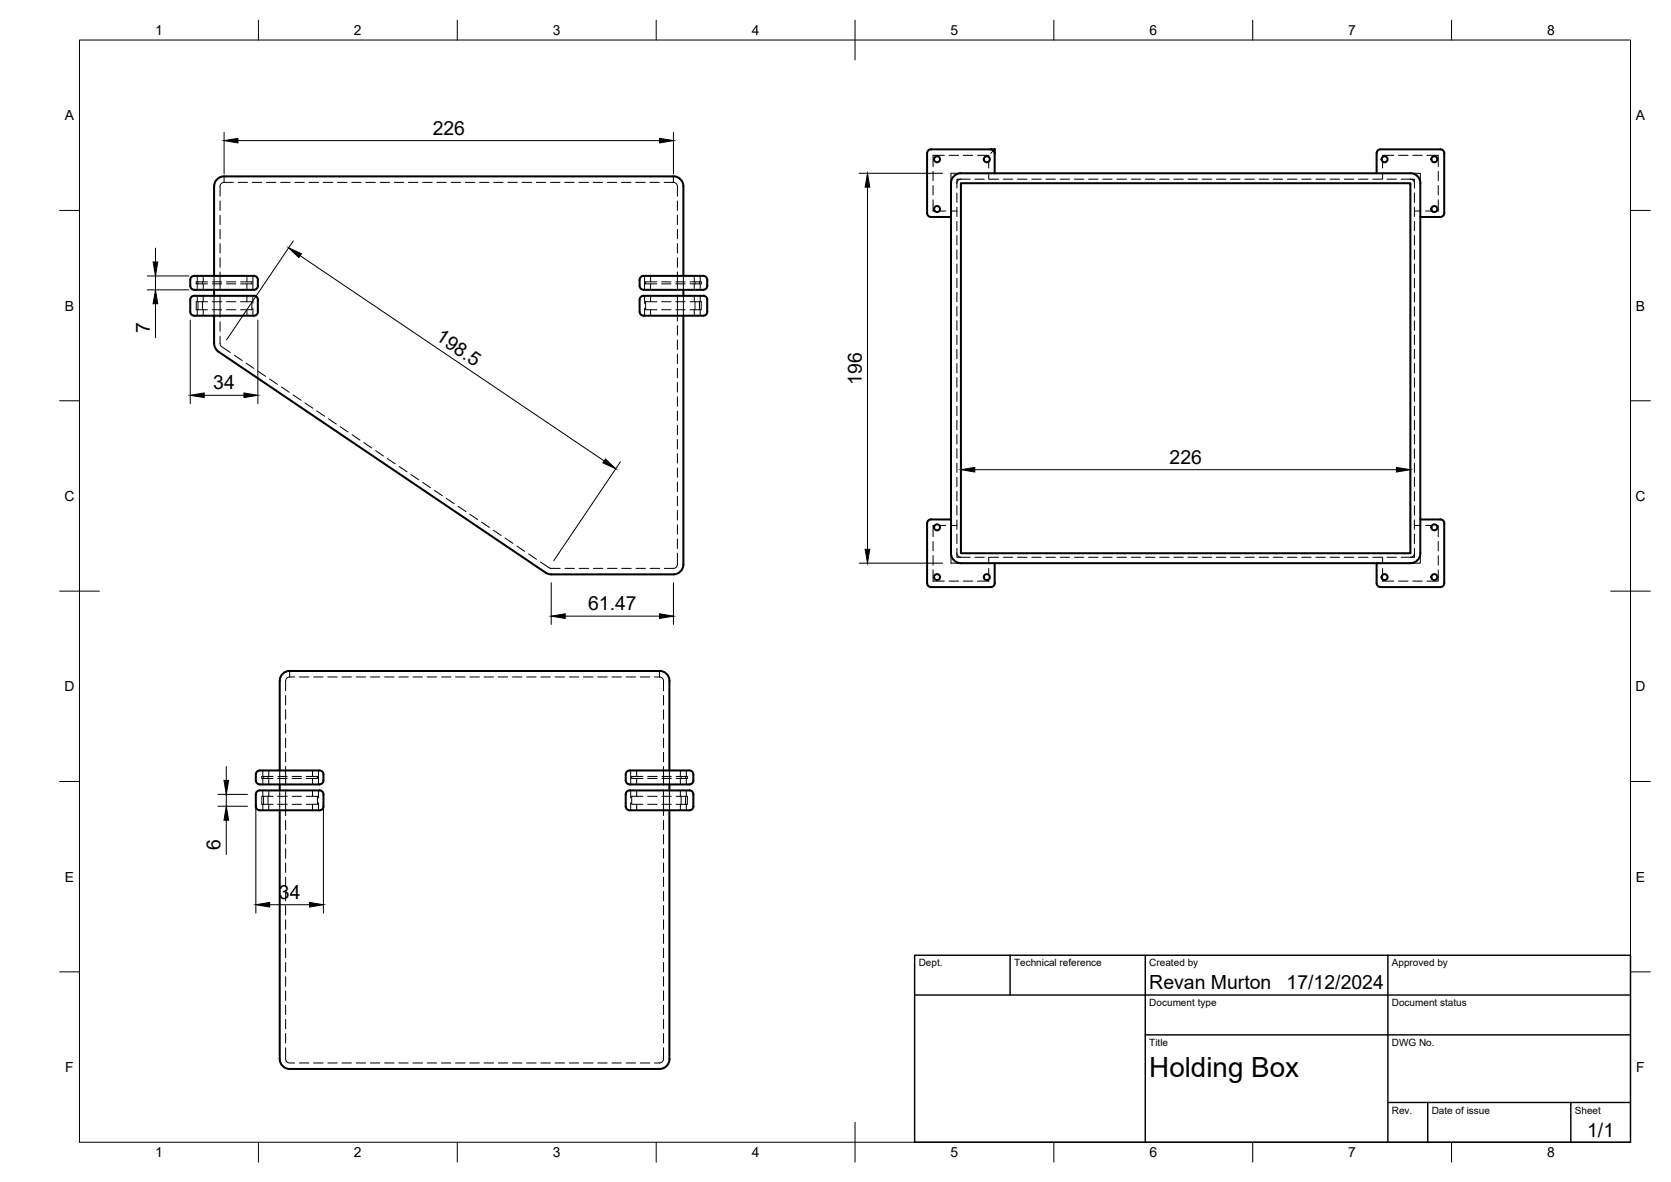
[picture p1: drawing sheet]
<svg xmlns="http://www.w3.org/2000/svg" width="420mm" height="297mm" viewBox="0 0 420 297" stroke-linecap="round" stroke-linejoin="round" font-family="sans-serif">
<!-- layer: Hidden -->
<g fill="none" stroke="#000" stroke-width=".25">
<path d="M237.4 39h-2.8v2.9M238.6 39h2.4M242.2 39h2.4M245.8 39h2.8v.5M249.8 37.8l-.7 .7M350.5 39h-2.9v.5M351.7 39h2.3M355.2 39h2.4M358.8 39h2.8v2.9M55.3 50.5v2.4M55.3 54.1v2.4M55.3 57.6v2.4"/>
<path d="M56.3 45.8a1 1 0 0 0-1 1v2.5M56.3 45.8h2.4M56.3 44.3v1.5M59.9 45.8h2.3M63.4 45.8h2.4M67 45.8h2.4M70.6 45.8h2.3M74.1 45.8h2.4M77.7 45.8h2.4M81.3 45.8h2.4M84.9 45.8h2.3M88.4 45.8h2.4"/>
<path d="M92 45.8h2.4M95.6 45.8h2.3M99.1 45.8h2.4M102.7 45.8h2.4M106.3 45.8h2.4M109.9 45.8h2.3M113.4 45.8h2.4M117 45.8h2.4M120.6 45.8h2.4M124.1 45.8h2.4M127.7 45.8h2.4M131.3 45.8h2.4"/>
<path d="M134.9 45.8h2.3M138.4 45.8h2.4M142 45.8h2.4M145.6 45.8h2.4M149.1 45.8h2.4M152.7 45.8h2.4M156.3 45.8h2.4M159.9 45.8h2.3M163.4 45.8h2.4M167 45.8h2.3M169.3 45.8a1 1 0 0 1 1 1v2.5M169.3 44.3v1.5"/>
<path d="M170.3 50.5v2.4M170.3 54.1v2.4M170.3 57.6v2.4M234.6 50.2v2.8h.5M234.6 43.1v2.3M234.6 46.6v2.4M236.2 53h1.6M239 53h1.6M240.6 46v1.3M240.6 48.5v2.4M240.6 52.1v2.3M240.6 55.6v2.4"/>
<path d="M240.6 59.2v2.4M241.6 45h-1v1M241.6 45a1.01 1.01 0 0 0-1 1M241.6 45h2.3M241.6 43.5h-2.5v2.5M245.1 45h2.4M248.6 40.6v1.6M248.6 43.4v1.6M248.7 45h2.4M252.3 45h2.4M255.8 45h2.4M259.4 45h2.4"/>
<path d="M263 45h2.4M266.6 45h2.3M270.1 45h2.4M273.7 45h2.4M277.3 45h2.4M280.9 45h2.3M284.4 45h2.4M288 45h2.4M291.6 45h2.4M295.1 45h2.4M298.7 45h2.4M302.3 45h2.4"/>
<path d="M305.9 45h2.4M309.4 45h2.4M313 45h2.4M316.6 45h2.4M320.1 45h2.4M323.7 45h2.4M327.3 45h2.4M330.9 45h2.3M334.4 45h2.4M338 45h2.4M341.6 45h2.4M345.2 45h2.3"/>
<path d="M347.6 40.6v1.6M347.6 43.4v1.6M348.7 45h2.4M352.3 45h2.3M354.6 45h1v1M354.6 45a1 1 0 0 1 1 1M354.6 43.5h2.5v2.5M355.6 53h1.7M355.6 46v1.3M355.6 48.5v2.4M355.6 52.1v2.3M355.6 55.6v2.4"/>
<path d="M355.6 59.2v2.4M358.5 53h1.6M361.6 50.2v2.8h-.4M361.6 43.1v2.3M361.6 46.6v2.4M49.6 69.3v1.5M49.6 71.3v1.5M49.6 74.3v1.5M49.6 77.8v1.5M49.8 70.8v.5M49.8 75.8v2M50.9 70.8v.5"/>
<path d="M50.9 75.8v2M51.1 69.3v1.5M51.1 71.3v1.5M51.1 74.3v1.5M51.1 77.8v1.5M52.2 70.8h-2.9v.5h2.9M52.2 75.8h-2.9v2h2.9M53.4 71.3h2.3M53.4 77.8h2.3M53.4 70.8h2.3M53.4 75.8h2.3M53.8 74.3v5"/>
<path d="M53.8 69.3v3.5M55.3 61.2v2.4M55.3 64.8v2.4M55.3 68.4v4.6M55.3 74.2v5.5M56.9 71.3h2.4M56.9 77.8h2.4M56.9 70.8h2.4M56.9 75.8h2.4M60.5 70.8h2.8v.5h-2.8M60.5 75.8h2.8v2h-2.8M62.1 69.3v1.5"/>
<path d="M62.1 71.3v1.5M62.1 74.3v1.5M62.1 77.8v1.5M63.6 69.3v3.5M63.6 74.3v1.9M63.6 77.4v1.9M162.1 69.3v3.5M162.1 74.3v1.9M162.1 77.4v1.9M163.6 69.3v1.5M163.6 71.3v1.5M163.6 74.3v1.5"/>
<path d="M163.6 77.8v1.5M165.2 70.8h-2.9v.5h2.9M165.2 75.8h-2.9v2h2.9M166.3 71.3h2.4M166.3 77.8h2.4M166.3 70.8h2.4M166.3 75.8h2.4M169.9 71.3h2.4M169.9 77.8h2.4M169.9 70.8h2.4M169.9 75.8h2.4M170.3 74.2v6.5"/>
<path d="M170.3 61.2v2.4M170.3 64.8v2.4M170.3 68.4v4.6M171.8 74.3v5M171.8 69.3v3.5M173.5 70.8h2.8v.5h-2.8M173.5 75.8h2.8v2h-2.8M174.6 69.3v1.5M174.6 71.3v1.5M174.6 74.3v1.5M174.6 77.8v1.5M174.8 70.8v.5"/>
<path d="M174.8 75.8v2M175.9 70.8v.5M175.9 75.8v2M176.1 69.3v1.5M176.1 71.3v1.5M176.1 74.3v1.5M176.1 77.8v1.5M240.6 62.8v2.4M240.6 66.3v2.4M240.6 69.9v2.4M240.6 73.5v2.4M240.6 77.1v2.3"/>
<path d="M355.6 62.8v2.4M355.6 66.3v2.4M355.6 69.9v2.4M355.6 73.5v2.4M355.6 77.1v2.3M55.3 84.5v1.8l.2 .6 2.4 1.7M55.3 80.9v2.4M58.9 89.3l2 1.3M61.9 91.3l1.9 1.3M64.8 93.3l2 1.3M67.8 95.3l2 1.3M70.8 97.2l1.9 1.4"/>
<path d="M73.7 99.3l2 1.3M170.3 81.9v2.3M170.3 85.4v2.4M170.3 89v2.4M170.3 92.6v2.4M170.3 96.1v2.4M170.3 99.7v2.4M240.6 80.6v2.4M240.6 84.2v2.4M240.6 87.8v2.4M240.6 91.3v2.4M240.6 94.9v2.4"/>
<path d="M240.6 98.5v2.4M355.6 80.6v2.4M355.6 84.2v2.4M355.6 87.8v2.4M355.6 91.3v2.4M355.6 94.9v2.4M355.6 98.5v2.4M76.7 101.2l2 1.4M79.6 103.3l2 1.3M82.6 105.2l2 1.4M85.6 107.2l1.9 1.4M88.5 109.2l2 1.4"/>
<path d="M91.5 111.2l2 1.4M94.4 113.2l2 1.4M97.4 115.2l2 1.4M100.4 117.2l1.9 1.4M103.3 119.2l2 1.4M170.3 103.3v2.4M170.3 106.9v2.3M170.3 110.4v2.4M170.3 114v2.4M170.3 117.6v2.4M240.6 102.1v2.3M240.6 105.6v2.4"/>
<path d="M240.6 109.2v2.4M240.6 112.8v2.4M240.6 116.4v2.3M240.6 119.9v2.4M355.6 102.1v2.3M355.6 105.6v2.4M355.6 109.2v2.4M355.6 112.8v2.4M355.6 116.4v2.3M355.6 119.9v2.4M106.3 121.2l1.9 1.4M109.2 123.2l2 1.4"/>
<path d="M112.2 125.2l2 1.4M115.2 127.2l1.9 1.4M118.1 129.2l2 1.4M121.1 131.2l2 1.4M124 133.2l2 1.4M127 135.2l2 1.4M130 137.2l1.9 1.4M132.9 139.2l2 1.4M170.3 139v2.8a1 1 0 0 1-1 1h-2.3M170.3 121.1v2.4M170.3 124.7v2.4M170.3 128.3v2.4"/>
<path d="M170.3 131.9v2.3M170.3 135.4v2.4M234.6 136.1v2.3M234.6 139.6v2.4M235.1 132h-.5v2.9M236.2 132h1.6M239 132h1.6M239.1 139v2.5h2.5M240.6 139v1h1M240.6 139a1.04 1.04 0 0 0 1 1M240.6 123.5v2.4M240.6 127.1v2.3"/>
<path d="M240.6 130.6v2.4M240.6 134.2v2.4M240.6 137.8v1.2M355.6 137.8v2.2h-3.3M355.6 139a1.04 1.04 0 0 1-1 1M355.6 132h1.7M355.6 123.5v2.4M355.6 127.1v2.3M355.6 130.6v2.4M355.6 134.2v2.4M357.1 139v2.5h-2.5M358.5 132h1.6"/>
<path d="M361.2 132h.4v2.9M361.6 136.1v2.3M361.6 139.6v2.4M135.9 141.2l2.4 1.6h2.6M142 142.8h2.4M145.6 142.8h2.4M149.2 142.8h2.4M152.8 142.8h2.4M156.3 142.8h2.4M159.9 142.8h2.4M163.5 142.8h2.4M234.6 143.2v2.8h2.8"/>
<path d="M238.6 146h2.4M241.6 140h2.3M242.2 146h2.4M245.1 140h2.4M248.6 140v1.7M248.6 142.9v1.6M248.6 145.6v.4h-2.8M248.7 140h2.4M252.3 140h2.4M255.8 140h2.4M259.4 140h2.4M263 140h2.4"/>
<path d="M266.6 140h2.3M270.1 140h2.4M273.7 140h2.4M277.3 140h2.4M280.9 140h2.3M284.4 140h2.4M288 140h2.4M291.6 140h2.4M295.1 140h2.4M298.7 140h2.4M302.3 140h2.4M305.9 140h2.4"/>
<path d="M309.4 140h2.4M313 140h2.4M316.6 140h2.4M320.1 140h2.4M323.7 140h2.4M327.3 140h2.4M330.9 140h2.3M334.4 140h2.4M338 140h2.4M341.6 140h2.4M345.2 140h2.3M347.6 140v1.7"/>
<path d="M347.6 142.9v1.6M347.6 145.6v.4h2.9M348.7 140h2.4M351.7 146h2.3M355.2 146h2.4M361.6 143.2v2.8h-2.8M71.8 174.8v2.4M71.8 178.4v2.3M72.8 170.1a1.01 1.01 0 0 0-1 1v2.5M72.8 170.1h1.3M72.8 168.6v1.5M75.3 170.1h2.4"/>
<path d="M78.8 170.1h2.4M82.4 170.1h2.4M86 170.1h2.4M89.6 170.1h2.3M93.1 170.1h2.4M96.7 170.1h2.4M100.3 170.1h2.4M103.8 170.1h2.4M107.4 170.1h2.4M111 170.1h2.4M114.6 170.1h2.3M118.1 170.1h2.4"/>
<path d="M121.7 170.1h2.4M125.3 170.1h2.4M128.9 170.1h2.3M132.4 170.1h2.4M136 170.1h2.4M139.6 170.1h2.3M143.2 170.1h2.3M146.7 170.1h2.4M150.3 170.1h2.4M153.9 170.1h2.3M157.4 170.1h2.4M161 170.1h2.4"/>
<path d="M164.6 170.1h1.2M165.8 170.1a1 1 0 0 1 1 1v2.5M165.8 168.6v1.5M166.8 174.8v2.4M166.8 178.4v2.3M66.1 193.6v1.5M66.1 195.6v1.5M66.1 198.6v1.5M66.3 195.1v.5M67.4 195.1v.5M67.6 193.6v1.5M67.6 195.6v1.5"/>
<path d="M67.6 198.6v1.5M68.7 195.1h-2.9v.5h2.9M69.8 195.6h2.4M69.8 195.1h2.4M70.3 198.6v5M70.3 193.6v3.5M71.8 181.9v2.4M71.8 185.5v2.4M71.8 189.1v2.4M71.8 192.6v4.7M71.8 198.5v6.5M73.4 195.6h2.4"/>
<path d="M73.4 195.1h2.4M77 195.1h2.8v.5h-2.8M78.6 193.6v1.5M78.6 195.6v1.5M78.6 198.6v1.5M80.1 193.6v3.5M80.1 198.6v1.9M158.6 193.6v3.5M158.6 198.6v1.9M160.1 193.6v1.5M160.1 195.6v1.5M160.1 198.6v1.5"/>
<path d="M161.6 195.1h-2.8v.5h2.8M162.9 195.6h2.3M162.9 195.1h2.3M166.4 195.6h2.4M166.4 195.1h2.4M166.8 181.9v2.4M166.8 185.5v2.4M166.8 189.1v2.4M166.8 192.6v4.7M166.8 198.5v6.5M168.3 198.6v5M168.3 193.6v3.5"/>
<path d="M170 195.1h2.8v.5h-2.8M171.1 193.6v1.5M171.1 195.6v1.5M171.1 198.6v1.5M171.3 195.1v.5M172.4 195.1v.5M172.6 193.6v1.5M172.6 195.6v1.5M172.6 198.6v1.5M66.1 202.1v1.5M66.3 200.1v2M67.4 200.1v2"/>
<path d="M67.6 202.1v1.5M68.7 200.1h-2.9v2h2.9M69.8 200.1h2.4M69.8 202.1h2.4M71.8 206.1v2.4M71.8 209.7v2.4M71.8 213.3v2.4M71.8 216.9v2.4M73.4 200.1h2.4M73.4 202.1h2.4M77 200.1h2.8v2h-2.8M78.6 202.1v1.5"/>
<path d="M80.1 201.7v1.9M158.6 201.7v1.9M160.1 202.1v1.5M161.6 200.1h-2.8v2h2.8M162.9 200.1h2.3M162.9 202.1h2.3M166.4 200.1h2.4M166.4 202.1h2.4M166.8 206.1v2.4M166.8 209.7v2.4M166.8 213.3v2.4M166.8 216.9v2.4"/>
<path d="M170 200.1h2.8v2h-2.8M171.1 202.1v1.5M171.3 200.1v2M172.4 200.1v2M172.6 202.1v1.5M71.8 220.4v2.4M71.8 224v2.4M71.8 227.6v2.4M71.8 231.1v2.4M71.8 234.7v2.4M71.8 238.3v2.4M166.8 220.4v2.4"/>
<path d="M166.8 224v2.4M166.8 227.6v2.4M166.8 231.1v2.4M166.8 234.7v2.4M166.8 238.3v2.4M71.8 241.9v2.3M71.8 245.4v2.4M71.8 249v2.4M71.8 252.6v2.4M71.8 256.2v2.3M71.8 259.7v2.4M166.8 241.9v2.3"/>
<path d="M166.8 245.4v2.4M166.8 249v2.4M166.8 252.6v2.4M166.8 256.2v2.3M166.8 259.7v2.4M71.8 263.3v2.8a1.01 1.01 0 0 0 1 1h1.3M75.3 267.1h2.4M78.8 267.1h2.4M82.4 267.1h2.4M86 267.1h2.4M89.6 267.1h2.3M93.1 267.1h2.4"/>
<path d="M96.7 267.1h2.4M100.3 267.1h2.4M103.8 267.1h2.4M107.4 267.1h2.4M111 267.1h2.4M114.6 267.1h2.3M118.1 267.1h2.4M121.7 267.1h2.4M125.3 267.1h2.4M128.9 267.1h2.3M132.4 267.1h2.4M136 267.1h2.4"/>
<path d="M139.6 267.1h2.3M143.2 267.1h2.3M146.7 267.1h2.4M150.3 267.1h2.4M153.9 267.1h2.3M157.4 267.1h2.4M161 267.1h2.4M166.8 263.3v2.8a1 1 0 0 1-1 1h-1.2"/>
</g>
<!-- layer: Visible -->
<g fill="none" stroke="#000" stroke-width=".51">
<path d="M249.1 37.5a1.01 1.01 0 0 1 1 1M249.8 37.8l.3-.3v1M250.1 37.5h-16a1.01 1.01 0 0 0-1 1v15a1.01 1.01 0 0 0 1 1h5M250.1 38.5v5M53.8 46.8v22.5M56.3 44.3h113M56.4 44.3a2.51 2.51 0 0 0-2.6 2.5M169.3 44.3a2.51 2.51 0 0 1 2.5 2.5v22.5M241.6 46h113v93h-113zM241.6 43.5h113M241.6 43.5a2.51 2.51 0 0 0-2.5 2.5v93a2.51 2.51 0 0 0 2.5 2.5h113M346.1 43.5v-5a.97 .97 0 0 1 1-1h15.1a.97 .97 0 0 1 .9 1l.1 15a1.01 1.01 0 0 1-1 1h-5.1"/>
<path d="M354.6 43.5a2.51 2.51 0 0 1 2.5 2.5M357.1 46v93M47.8 75.3v3a1.01 1.01 0 0 0 1 1h15a1.01 1.01 0 0 0 1.1-1M47.8 71.8a1.01 1.01 0 0 0 1 1M48.8 74.3h15M48.8 72.8h15M48.8 74.3a1.01 1.01 0 0 0-1 1M53.8 72.8v1.5M53.8 79.3v7M63.8 74.3a1.01 1.01 0 0 1 1.1 1M64.8 70.3v1.5M64.8 75.3v3"/>
<path d="M64.9 71.8a1.01 1.01 0 0 1-1.1 1M64.9 70.3a1.01 1.01 0 0 0-1.1-1h-15a1.01 1.01 0 0 0-1 1v1.5M160.8 71.8a1.01 1.01 0 0 0 1 1M160.8 75.3v3a1.01 1.01 0 0 0 1 1h15a1.01 1.01 0 0 0 1-1v-3M160.8 71.8v-1.5a1.01 1.01 0 0 1 1-1h15a1.01 1.01 0 0 1 1 1v1.5M161.8 74.3h15M161.8 72.8h15M161.8 74.3a1.01 1.01 0 0 0-1 1M171.8 72.8v1.5M171.8 79.3v62.5M176.8 74.3a1.01 1.01 0 0 1 1 1M177.8 71.8a1.01 1.01 0 0 1-1 1"/>
<path d="M53.8 86.3l.2 1 1 1.1 82.2 55.5M233.1 131.5v15a1.01 1.01 0 0 0 1 1h15a1.01 1.01 0 0 0 1-1v-5M234.1 130.5h5M234.1 130.5a1.01 1.01 0 0 0-1 1M357.1 130.5h5M357.1 139a2.51 2.51 0 0 1-2.5 2.5M362.2 130.5a1.01 1.01 0 0 1 1 1M363.1 131.5l.1 15a1.01 1.01 0 0 1-1.1 1h-15a1.01 1.01 0 0 1-1-1v-5M137.2 143.9l1.4 .4h30.7M171.8 141.8a2.51 2.51 0 0 1-2.5 2.5M64.6 193.9l.7-.3h15a.97 .97 0 0 1 1 1v1.5a1.01 1.01 0 0 1-1 1h-15a1.01 1.01 0 0 1-1-1v-1.5zM70.3 193.6v-22.5a2.48 2.48 0 0 1 2.5-2.5h93a2.51 2.51 0 0 1 2.5 2.5v22.5"/>
<path d="M70.3 197.1v1.5M168.3 197.1v1.5M173.3 198.6h-15a1.01 1.01 0 0 0-1 1v3M173.3 193.6h-15a1.01 1.01 0 0 0-1 1v1.5a1.01 1.01 0 0 0 1 1h15M173.3 198.6a1.01 1.01 0 0 1 1 1M173.3 193.6a1.01 1.01 0 0 1 1 1M174.3 194.6v1.5M174.3 199.6v3M174.3 196.1a1.01 1.01 0 0 1-1 1M64.3 202.6v-3a.97 .97 0 0 1 1-1h15a1.01 1.01 0 0 1 1 1v3M64.3 202.6a1.01 1.01 0 0 0 1 1h15a1.01 1.01 0 0 0 1-1M70.3 203.6v62.5a2.51 2.51 0 0 0 2.5 2.5h93a2.51 2.51 0 0 0 2.5-2.5v-62.5"/>
<path d="M157.3 202.6a1.01 1.01 0 0 0 1 1h15M174.3 202.6a1.01 1.01 0 0 1-1 1"/>
<circle cx="235.6" cy="40" r=".75"/>
<circle cx="235.6" cy="52.5" r=".75"/>
<circle cx="248.1" cy="40" r=".75"/>
<circle cx="348.1" cy="40" r=".75"/>
<circle cx="360.6" cy="52.5" r=".75"/>
<circle cx="360.6" cy="40" r=".75"/>
<circle cx="235.6" cy="132.5" r=".75"/>
<circle cx="360.6" cy="132.5" r=".75"/>
<circle cx="235.6" cy="145" r=".75"/>
<circle cx="248.1" cy="145" r=".75"/>
<circle cx="348.1" cy="145" r=".75"/>
<circle cx="360.6" cy="145" r=".75"/>
</g>
<!-- layer: BORDER -->
<g fill="none" stroke="#000" stroke-width=".25">
<path d="M20 10.1h390v276.9h-390zM65 5.1v5M115 5.1v5M165 5.1v5M215 5.1v10M265 5.1v5M315 5.1v5M365 5.1v5M15 52.9h5M410 52.9h5M15 100.7h5M410 100.7h5"/>
<path d="M15 148.6h10M405 148.6h10M15 196.4h5M410 196.4h5M15 244.2h5M410 244.2h5M65 287v5M115 287v5M165 287v5M215 282.1v9.9M265 287v5M315 287v5"/>
<path d="M365 287v5"/>
</g>
<!-- layer: TITLEBLOCK -->
<path d="M230 240.1h180v46.9h-180zM230 250h180M254 240.1v9.9M288 240.1v46.9M349 240.1v46.9M288 260.1h122M349 277.1h61M359 277.1v9.9M395 277.1v9.9" fill="none" stroke="#000" stroke-width=".36"/>
<!-- layer: FD_Dimensions -->
<g fill="none" stroke="#000" stroke-width=".25">
<path d="M56.3 33.2v10.5M59.8 35.3h106M169.3 33.2v10.5M216 43.5h21M218.1 47v91M37 69.3h10.5M37 72.8h10.5M39.1 62.3v3.5M39.1 69.3v3.5M39.1 76.3v8.6M73.7 60.5l-16.7 24.9M75.5 64.2l76.4 51.7"/>
<path d="M47.8 80.4v21M51.4 99.3h9.9M64.8 80.4v21M156 116.1l-16.8 24.8M241.6 115.9v21M245.1 118h106M354.6 115.9v21M138.6 146.4v10.5M142.1 154.8h23.7M169.3 146.4v10.5M216 141.5h21M54.8 199.6h7.4"/>
<path d="M56.9 192.6v3.5M56.9 199.6v3M54.8 202.6h7.4M56.9 206.1v8.6M64.3 201.7v27.8M81.3 201.7v27.8M67.8 227.4h10"/>
</g>
<g fill="#000" stroke="#000" stroke-width=".25">
<path d="M56.3 35.3l3.5-.5v1.1zM165.8 34.8l3.5 .5-3.5 .6zM218.1 43.5l.6 3.5h-1.2zM38.5 65.8h1.2l-.6 3.5zM39.1 72.8l.6 3.5h-1.2zM72.6 62.3l3.2 1.5-.7 .9zM47.8 99.3l3.6-.6v1.2zM61.3 98.7l3.5 .6-3.5 .6zM152.3 115.4l2.5 2.4-3.2-1.5zM241.6 118l3.5-.5v1.1zM351.1 117.5l3.5 .5-3.5 .6zM217.5 138h1.2l-.6 3.5z"/>
<path d="M138.6 154.8l3.5-.6v1.2zM165.8 154.2l3.5 .6-3.5 .6zM56.3 196.1h1.2l-.6 3.5zM56.9 202.6l.6 3.5h-1.2zM64.3 227.4l3.5-.6v1.2zM77.8 226.8l3.5 .6-3.5 .6z"/>
</g>
<text font-size="7" x="289" y="270.6">Holding Box</text>
<g font-size="4.9">
<text x="108.8" y="33.9">226</text>
<text x="37.7" y="83.7" transform="rotate(-90 37.7 83.7)">7</text>
<text x="109.3" y="85.3" transform="rotate(34 109.3 85.3)">198.5</text>
<text x="53.6" y="97.9">34</text>
<text x="216.7" y="96.8" transform="rotate(-90 216.7 96.8)">196</text>
<text x="294.1" y="116.6">226</text>
<text x="147.9" y="153.4">61.47</text>
<text x="55.4" y="213.5" transform="rotate(-90 55.4 213.5)">6</text>
<text x="70.1" y="225.9">34</text>
<text x="289" y="248.5">Revan Murton</text>
<text x="323.5" y="248.5">17/12/2024</text>
<text x="399.1" y="285.7">1/1</text>
</g>
<g font-size="3.5">
<text x="39" y="8.8">1</text>
<text x="89" y="8.8">2</text>
<text x="139" y="8.8">3</text>
<text x="189" y="8.8">4</text>
<text x="239" y="8.8">5</text>
<text x="289" y="8.8">6</text>
<text x="339" y="8.8">7</text>
<text x="389" y="8.8">8</text>
<text x="16.3" y="30.2">A</text>
<text x="411.3" y="30.2">A</text>
<text x="16.3" y="78">B</text>
<text x="411.3" y="78">B</text>
<text x="16.2" y="125.9">C</text>
<text x="411.2" y="125.9">C</text>
<text x="16.2" y="173.7">D</text>
<text x="411.2" y="173.7">D</text>
<text x="16.3" y="221.6">E</text>
<text x="411.3" y="221.6">E</text>
<text x="16.4" y="269.4">F</text>
<text x="411.4" y="269.4">F</text>
<text x="39" y="290.8">1</text>
<text x="89" y="290.8">2</text>
<text x="139" y="290.8">3</text>
<text x="189" y="290.8">4</text>
<text x="239" y="290.8">5</text>
<text x="289" y="290.8">6</text>
<text x="339" y="290.8">7</text>
<text x="389" y="290.8">8</text>
</g>
<g font-size="2.5">
<text x="231" y="242.9">Dept.</text>
<text x="255" y="242.9">Technical reference</text>
<text x="289" y="242.9">Created by</text>
<text x="350" y="242.9">Approved by</text>
<text x="289" y="252.8">Document type</text>
<text x="350" y="252.8">Document status</text>
<text x="289" y="262.9">Title</text>
<text x="350" y="262.9">DWG No.</text>
<text x="350" y="279.9">Rev.</text>
<text x="360" y="279.9">Date of issue</text>
<text x="396" y="279.9">Sheet</text>
</g>
</svg>
